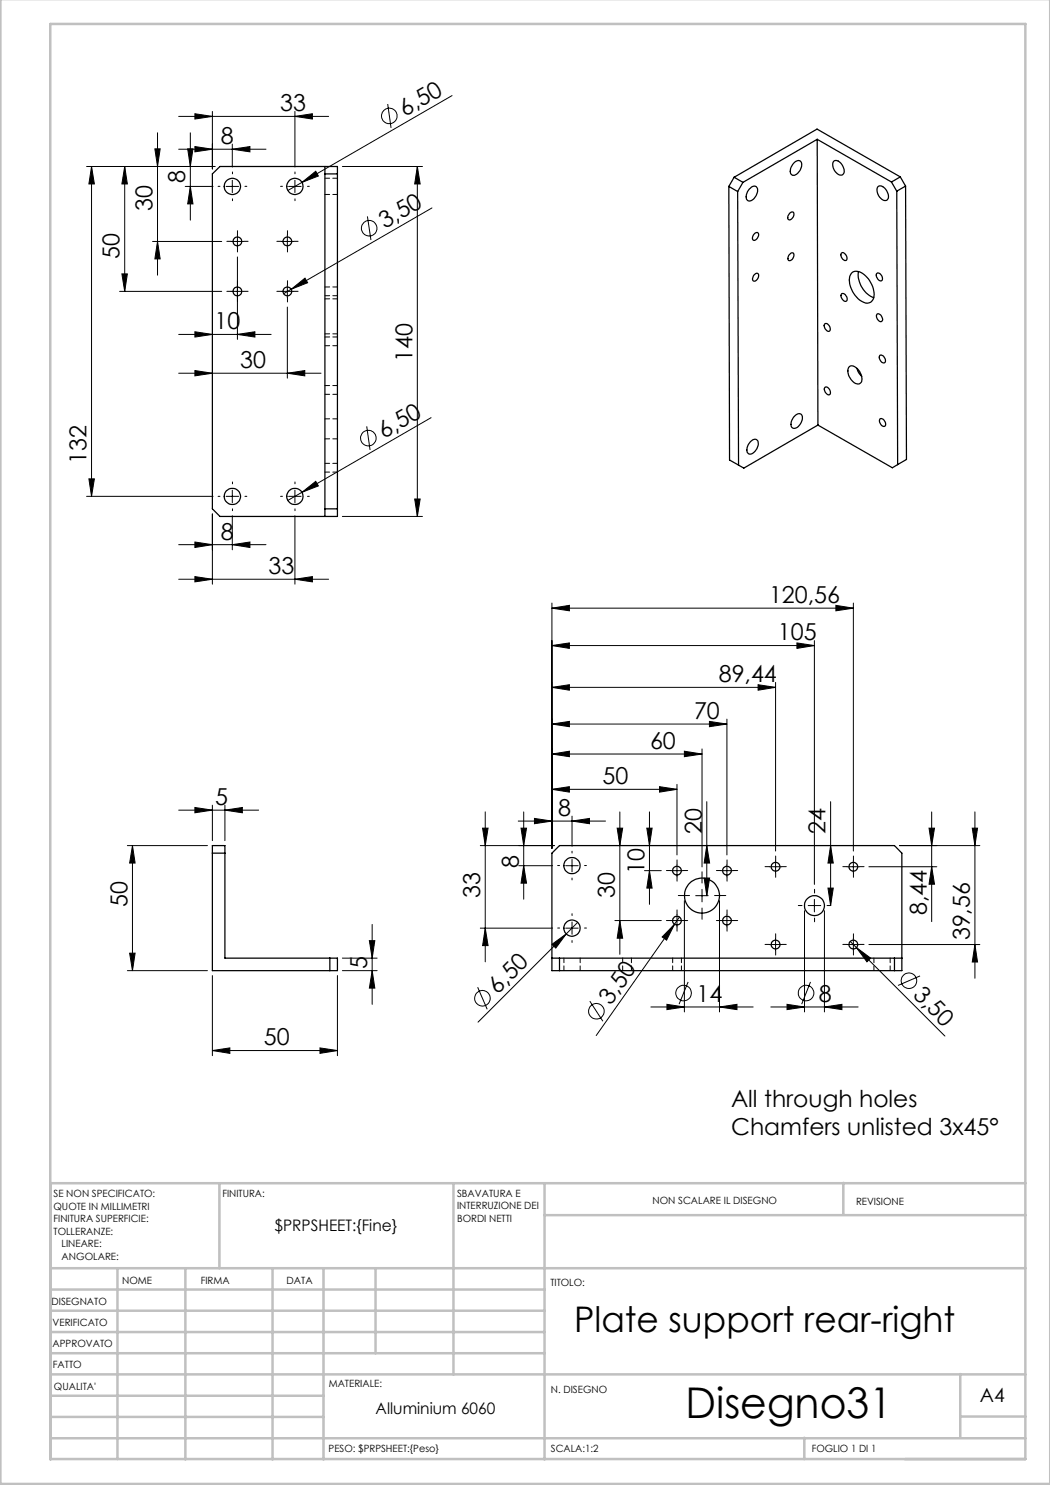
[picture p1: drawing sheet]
<svg xmlns="http://www.w3.org/2000/svg" width="210mm" height="297mm" viewBox="0 0 210 297" stroke-linecap="round" stroke-linejoin="round" font-family="sans-serif">
<g fill="none" stroke="#000" stroke-width=".2">
<path d="M90.4 19.1l-30 17.4M17.3 33.3h25.7M18.3 33.3v66M18.3 33.3l.6 3.5h-1.1zM24.9 33.3l.6 3.5h-1.1zM24.9 33.3v25M31 29.8h1l-.5 3.5zM31.5 26.6v28.4M35.7 29.8h17.5M35.7 23.3h30M37 37.3h5.6M37.5 29.8h1.1l-.5 3.5z"/>
<path d="M38.1 37.3l.5 3.5h-1.1zM38.1 26.6v17.4M39 29.3l3.5 .5-3.5 .6zM39 22.8l3.5 .5-3.5 .5zM42.5 22.3v11.5M45.2 37.3h2.5M46.5 36.1v2.4M46.5 29.8l3.5-.5v1.1zM46.5 28.8v4.6M57.7 37.3h2.5M59 36.1v2.4M59 23.3l3.5-.5v1z"/>
<path d="M59 22.3v11.1M60.4 36.5l2.7-2.2 .6 .9zM60.4 36.5l-2.8 1.6M68.5 33.3h16M77.5 20.8l.7 4.8M83.5 33.3l.5 3.5h-1.1zM83.5 33.3v70M23.9 58.3h20.4M24.4 54.8h1.1l-.6 3.5zM30.5 48.3h13.8M31.5 48.3l.5 3.5h-1zM46.2 58.3h2.5"/>
<path d="M46.2 48.3h2.5M47.5 47v2.5M47.5 51.4v16.5M56.2 58.3h2.5M56.2 48.3h2.5M57.5 47v2.5M57.5 57v2.5M58.2 57.9l2.8-2.3 .5 .9zM58.2 57.9l-1.5 .8M73.5 43.3l.7 4.7M86.4 41.6l-28.2 16.3M35.7 74.6h28.5"/>
<path d="M35.7 66.9h18.5M39 74.1l3.5 .5-3.5 .6zM39 66.4l3.5 .5-3.5 .5zM47.5 66.9l3.5-.5v1zM57.5 74.6l3.5-.5v1.1zM57.5 61.4v14.2M17.3 99.3h25.3M17.8 95.8h1.1l-.6 3.5zM45.2 99.3h2.5M46.5 98v2.5M57.7 99.3h2.5M59 98v2.5"/>
<path d="M60.4 98.5l2.7-2.2 .6 .9zM60.4 98.5l-2.8 1.6M73.3 85.3l.7 4.7M82.9 99.8h1.1l-.5 3.5zM86.2 83.5l-25.8 15M35.7 108.9h17.5M35.7 115.8h30M39 108.4l3.5 .5-3.5 .6zM39 115.3l3.5 .5-3.5 .6zM42.5 102.8v14M46.5 108.9l3.5-.5v1.1zM46.5 103.1v6.9"/>
<path d="M59 115.8l3.5-.5v1.1zM59 103.1v13.7M68.5 103.3h16M110.4 129.1l3.5-.5v1.1zM110.4 121.6l3.5-.5v1.1zM110.4 120.6v49M110.4 129.1h52.5M110.4 121.6h60.3M110.4 137.5l3.5-.6v1.1zM110.4 137.5h44.7M151.6 136.9l3.5 .6-3.5 .5zM155.1 136.5v33.7"/>
<path d="M159.4 128.6l3.5 .5-3.5 .6zM162.9 128.1v48.8M167.2 121.1l3.5 .5-3.5 .6zM170.7 120.6v49.6M110.4 157.9l3.5-.6v1.1zM110.4 157.9h25M110.4 150.8l3.5-.6v1.1zM110.4 144.8l3.5-.5v1zM110.4 150.8h30M110.4 144.8h35M131.9 157.3l3.5 .6-3.5 .5zM135.4 156.9v14.1"/>
<path d="M136.9 150.2l3.5 .6-3.5 .5zM140.4 149.8v23.6M141.9 144.3l3.5 .5-3.5 .5zM145.4 143.8v27.2M25.5 169.1h16M26.5 169.1l.5 3.5h-1.1zM26.5 169.1v25M35.7 162h16M39 161.5l3.5 .5-3.5 .6zM42.5 161v7.1M45 162l3.5-.5v1.1zM45 161v7.1"/>
<path d="M96.1 169.1h14.8M96.5 165.6h1.1l-.6 3.5zM97 162.4v30M103.6 164.2h17.5M103.8 173.1h6.7M104.2 165.6h1.1l-.6 3.5zM104.7 162.4v17.4M104.7 173.1l.6 3.5h-1.1zM106.9 163.7l3.5 .5-3.5 .5zM113.1 173.1h2.5M114.4 164.2l3.5-.5v1zM114.4 163.2v6.1"/>
<path d="M114.4 171.9v2.5M123.4 165.6h1.1l-.5 3.5zM124 162.4v28.4M128.9 174.1h3.4M129.4 165.6h1l-.5 3.5zM129.9 162.4v18.5M129.9 174.1l.5 3.5h-1zM134.1 174.1h2.5M135.4 172.9v2.5M139.1 179.1h2.5M140.4 177.9v2.5M140.8 175.6h1.1l-.5 3.5z"/>
<path d="M141.4 160.3v18.8M141.4 169.1l.5 3.5h-1.1zM144.1 174.1h2.5M145.4 172.9v2.5M153.8 173.4h2.6M155.1 172.1v2.5M162.9 179.9v2.5M165.6 177.6h1.1l-.6 3.5zM166.1 169.1l.6 3.5h-1.1zM166.1 160.3v20.8M169.4 173.4h2.5M170.7 172.1v2.5"/>
<path d="M173.8 173.4h13.6M179.9 169.1h16.1M185.8 165.6h1.1l-.6 3.5zM186.3 162.4v21.9M186.3 173.4l.6 3.4h-1.1zM194.5 165.6h1l-.5 3.5zM195 162.4v33.2M25.5 194.1h16M25.9 190.6h1.1l-.5 3.5zM42.5 195.1v16M67.5 195.1v16M68.5 194.1h6.9"/>
<path d="M68.5 191.6h6.9M73.9 188.1h1.1l-.6 3.5zM74.4 194.1l.6 3.5h-1.1zM74.4 184.9v16M95.5 197.4l1.9 4.5M96.1 185.6h14.4M97 185.6l.6 3.5h-1.1zM110.4 188.9l2.8-2.1-2 2.8zM113.1 185.6h2.5M113.2 186.8l-17.6 17.6M114.4 184.4v2.5M115.5 184.5l-2.3 2.3"/>
<path d="M123 184.1h9.3M124 184.1l.5 3.5h-1.1zM134.1 184.1h2.5M134.9 184.9l-1.6 3.1-.9-.6zM134.9 184.9l-15.7 22.2M135.4 182.9v2.5M135.9 183.4l-1 1.5M136.9 180.1v22.3M137.6 196.4l-1.8 4.4M143.9 180.1v22.3M144.1 184.1h2.5M145.4 182.9v2.5"/>
<path d="M153.8 188.9h2.6M155.1 187.6v2.5M160.9 182.1v20.3M161.6 181.1h2.5M162.1 196.4l-1.8 4.4M164.9 182.1v20.3M169.4 188.9h2.5M170 188.3l19 18.9M170.7 187.6v2.5M171.3 189.5l2.8 2.1-.7 .8zM173.8 188.9h22.2M184 195.2l-4.4 1.9"/>
<path d="M195 188.9l.5 3.5h-1zM42.5 210.1l3.5-.5v1.1zM42.5 210.1h25M64 209.6l3.5 .5-3.5 .6zM118 200.2l2.6 4.1M130.2 201.4h20.4M133.4 200.9l3.5 .5-3.5 .5zM143.9 201.4l3.5-.5v1zM154.2 201.4h17.4M157.4 200.9l3.5 .5-3.5 .5zM164.9 201.4l3.5-.5v1z"/>
<circle cx="77.9" cy="23.2" r="1.55"/>
<circle cx="73.8" cy="45.7" r="1.55"/>
<circle cx="73.7" cy="87.6" r="1.55"/>
<circle cx="96.5" cy="199.7" r="1.56"/>
<circle cx="136.7" cy="198.6" r="1.55"/>
<circle cx="161.2" cy="198.6" r="1.55"/>
<circle cx="181.8" cy="196.1" r="1.55"/>
<circle cx="119.3" cy="202.3" r="1.57"/>
</g>
<g fill="none" stroke="#000" stroke-width=".2" stroke-dasharray="15.2 1.3 1.3 1.3">
<path d="M44 37.3h-.4M46.5 39.8v.3M46.5 34.8v-.4M49 37.3h.4M56.5 37.3h-.4M59 39.8v.3M59 34.8v-.4M61.5 37.3h.4M46.2 48.3h-.8M46.2 58.3h-.8M47.5 49.5v.9M47.5 47v-.9"/>
<path d="M47.5 59.5v.9M47.5 57v-.9M48.7 48.3h.9M48.7 58.3h.9M56.2 58.3h-.8M56.2 48.3h-.8M57.5 59.5v.9M57.5 57v-.9M57.5 49.5v.9M57.5 47v-.9M58.7 58.3h.9M58.7 48.3h.9"/>
<path d="M44 99.3h-.4M46.5 96.8v-.4M49 99.3h.4M56.5 99.3h-.4M59 96.8v-.4M61.5 99.3h.4M46.5 101.8v.3M59 101.8v.3M111.9 173.1h-.4M114.4 170.6v-.4M114.4 175.6v.4M116.9 173.1h.4"/>
<path d="M134.2 174.1h-.9M135.4 172.9v-.9M135.4 175.4v.8M136.7 174.1h.8M137.9 179.1h-2.2M140.4 176.6v-2.2M142.9 179.1h2.3M144.2 174.1h-.9M145.4 172.9v-.9M145.4 175.4v.8M146.7 174.1h.8M153.9 173.3h-.9"/>
<path d="M155.1 172.1v-.9M155.1 174.6v.9M156.4 173.3h.9M162.9 178.6v-.7M169.4 173.3h-.8M170.7 172.1v-.9M170.7 174.6v.9M171.9 173.3h.9M111.9 185.6h-.4M114.4 183.1v-.4M114.4 188.1v.4M116.9 185.6h.4"/>
<path d="M134.2 184.1h-.9M135.4 182.9v-.9M135.4 185.4v.8M136.7 184.1h.8M140.4 181.6v2.3M144.2 184.1h-.9M145.4 182.9v-.9M145.4 185.4v.8M146.7 184.1h.8M153.9 188.9h-.9M155.1 187.6v-.8M155.1 190.1v.9"/>
<path d="M156.4 188.9h.9M160.4 181.1h-.7M162.9 183.6v.8M165.4 181.1h.8M169.4 188.9h-.8M170.7 187.6v-.8M170.7 190.1v.9M171.9 188.9h.9"/>
</g>
<g fill="none" stroke="#c0c0c0" stroke-width=".5">
<path d="M.1 -.1v296.9h209.9v-296.9M10.1 4.8h195v287h-195zM43.9 236.6v17M90.7 236.6v38.3M108.9 236.6v55.3M168.7 236.6v6.3M205.1 236.6h-195v55.3M10.1 253.6h195M10.1 257.9h98.8M23.5 253.6v38.2M37.1 253.6v38.3M54.5 253.6v38.3"/>
<path d="M64.7 253.6v38.3M75.1 253.6v17M108.9 243h96.2M10.1 270.6h98.8M10.1 266.4h98.8M10.1 262.1h98.8M10.1 279.1h54.6M10.1 274.9h195M192.1 274.8v12.7M10.1 287.7h195M10.1 283.4h54.6M160.9 287.5v4.3"/>
<path d="M192.1 283.3h13"/>
</g>
<g fill="#000">
<path d="M60.4 36.5l2.7-2.2 .6 .9zM58.2 57.9l2.8-2.3 .5 .9zM60.4 98.5l2.7-2.2 .6 .9zM110.4 188.9l2.8-2.1-2 2.8zM134.9 184.9l-1.6 3.1-.9-.6zM171.3 189.5l2.8 2.1-.7 .8z"/>
<path d="M38.1 37.3l.5 3.5h-1.1zM37.5 29.8h1.1l-.5 3.5zM24.4 54.8h1.1l-.6 3.5zM24.9 33.3l.6 3.5h-1.1z"/>
<path d="M39 29.3l3.5 .5-3.5 .6zM46.5 29.8l3.5-.5v1.1zM39 22.8l3.5 .5-3.5 .5zM59 23.3l3.5-.5v1zM39 66.4l3.5 .5-3.5 .5zM47.5 66.9l3.5-.5v1zM39 108.4l3.5 .5-3.5 .6zM46.5 108.9l3.5-.5v1.1zM39 115.3l3.5 .5-3.5 .6zM59 115.8l3.5-.5v1.1z"/>
<path d="M83.5 33.3l.5 3.5h-1.1zM82.9 99.8h1.1l-.5 3.5zM31 29.8h1l-.5 3.5zM31.5 48.3l.5 3.5h-1zM18.3 33.3l.6 3.5h-1.1zM17.8 95.8h1.1l-.6 3.5z"/>
<path d="M57.5 74.6l3.5-.5v1.1zM39 74.1l3.5 .5-3.5 .6z"/>
<path d="M110.4 150.8l3.5-.6v1.1zM136.9 150.2l3.5 .6-3.5 .5zM110.4 144.8l3.5-.5v1zM141.9 144.3l3.5 .5-3.5 .5zM110.4 137.5l3.5-.6v1.1zM151.6 136.9l3.5 .6-3.5 .5z"/>
<path d="M26.5 169.1l.5 3.5h-1.1zM25.9 190.6h1.1l-.5 3.5zM73.9 188.1h1.1l-.6 3.5zM74.4 194.1l.6 3.5h-1.1zM96.5 165.6h1.1l-.6 3.5zM97 185.6l.6 3.5h-1.1zM194.5 165.6h1l-.5 3.5zM195 188.9l.5 3.5h-1z"/>
<path d="M39 161.5l3.5 .5-3.5 .6zM45 162l3.5-.5v1.1zM133.4 200.9l3.5 .5-3.5 .5zM143.9 201.4l3.5-.5v1zM157.4 200.9l3.5 .5-3.5 .5zM164.9 201.4l3.5-.5v1z"/>
<path d="M104.7 173.1l.6 3.5h-1.1zM104.2 165.6h1.1l-.6 3.5zM129.9 174.1l.5 3.5h-1zM129.4 165.6h1l-.5 3.5zM124 184.1l.5 3.5h-1.1zM123.4 165.6h1.1l-.5 3.5zM186.3 173.4l.6 3.4h-1.1zM185.8 165.6h1.1l-.6 3.5zM165.6 177.6h1.1l-.6 3.5zM166.1 169.1l.6 3.5h-1.1zM140.8 175.6h1.1l-.5 3.5zM141.4 169.1l.5 3.5h-1.1z"/>
<path d="M114.4 164.2l3.5-.5v1zM106.9 163.7l3.5 .5-3.5 .5zM131.9 157.3l3.5 .6-3.5 .5zM110.4 157.9l3.5-.6v1.1zM159.4 128.6l3.5 .5-3.5 .6zM110.4 129.1l3.5-.5v1.1zM167.2 121.1l3.5 .5-3.5 .6zM110.4 121.6l3.5-.5v1.1z"/>
<path d="M42.5 210.1l3.5-.5v1.1zM64 209.6l3.5 .5-3.5 .6z"/>
</g>
<g fill="none" stroke="#000" stroke-width=".25">
<path d="M42.5 34.8l1.5-1.5h23.5v70h-23.5l-1.5-1.5zM65 33.3v70M65 34.8h2.5M145.8 37.3l.1 54.7 2.9 1.6 14.8-8.6M145.8 37.3l1.7 1M146.8 35.5l1.8 1M146.8 35.5l-1 1.8M147.5 38.3l.2 54.7M148.6 36.5l-1.1 1.8M149.9 37.8a.93 .93 0 0 1 1.5-.2 2.22 2.22 0 0 1-1.5 2.6 .88 .88 0 0 1-.6-1.3zM158.9 32.5a.81 .81 0 0 1 1-.3 .81 .81 0 0 1 .4 1 2.18 2.18 0 0 1-1.8 1.9 1.41 1.41 0 0 1 0-2.2zM163.4 27.9l14.9 8.5"/>
<path d="M163.4 27.9l-14.8 8.6M163.4 27.9l.2 57.1M166.8 32.2a1.4 1.4 0 0 1 1.8 1.1 1.1 1.1 0 0 1-.3 1.7 2.01 2.01 0 0 1-1.5-2.8zM175.6 37.3a1.4 1.4 0 0 1 1.8 1.1 1.1 1.1 0 0 1-.3 1.7 2.01 2.01 0 0 1-1.5-2.8zM178.3 36.4l1.1 1.8M179.4 38.2l.1 54.7M180.1 35.4l-16.7-9.6-16.6 9.7M180.1 35.4l-1.8 1M180.1 35.4l1 1.8M181.1 37.2l-1.7 1M181.1 37.2l.2 54.7-1.8 1M150.8 55a.5 .5 0 0 1 .7-.4 .5 .5 0 0 1 .2 .8 .82 .82 0 0 1-1.1 .7l-.1-.3z"/>
<path d="M150.9 46.7a.5 .5 0 0 1 .8-.1 .5 .5 0 0 1-.1 .8 .62 .62 0 0 1-.4 .6 .62 .62 0 0 1-.7-.2l.1-.7zM157.9 50.9a.51 .51 0 0 1 .7-.3 .51 .51 0 0 1 .1 .9 .64 .64 0 0 1-.4 .5 .64 .64 0 0 1-.7-.1v-.4zM158 42.6a.46 .46 0 0 1 .6-.2 .46 .46 0 0 1 .1 .7 .83 .83 0 0 1-1.1 .7v-.4zM168.2 50.7a.9 .9 0 0 1 1.2 1 .49 .49 0 0 1-.5 .4 .49 .49 0 0 1-.4-.4l-.3-.3zM168.3 58.7a1 1 0 0 1 .9 1.6 1.06 1.06 0 0 1-.9-1.6zM170.3 54.6a2.05 2.05 0 0 1 2.8 .6 4.8 4.8 0 0 1 1.6 4.6 1.52 1.52 0 0 1-2.5 .4 5.1 5.1 0 0 1-2.2-5.1zM171.7 54.3a5.1 5.1 0 0 0 3 5.2M175.3 54.7a.91 .91 0 0 1 1.2 1.1 .49 .49 0 0 1-.5 .4 .49 .49 0 0 1-.5-.4l-.2-.6zM165 64.7a.97 .97 0 0 1 .9 .5 .97 .97 0 0 1-.1 1 1.02 1.02 0 0 1-.8-1.5zM165 77.4a.97 .97 0 0 1 .9 .5 .97 .97 0 0 1 0 1 1.02 1.02 0 0 1-.9-1.5zM169.9 73.3a1.63 1.63 0 0 1 2 1 1.73 1.73 0 0 1 0 2.4 2.2 2.2 0 0 1-2.2-1.9l-.1-.9zM171.4 73.7l.3 .8 .6 .8"/>
<path d="M175.4 62.8a1.03 1.03 0 0 1 1 1.4 .94 .94 0 0 1-1.1-1.2zM176 71a1 1 0 0 1 .9 1.6 1.06 1.06 0 0 1-.9-1.6zM150 88.4a.93 .93 0 0 1 1.6-.2 2.22 2.22 0 0 1-1.6 2.6 1.17 1.17 0 0 1-.4-1.9zM158.8 83.3a.93 .93 0 0 1 1.6-.2 2.08 2.08 0 0 1-1.8 2.6 1.39 1.39 0 0 1 0-2.2zM163.6 85l14.9 8.6 1-.7M176 83.7a1 1 0 0 1 .9 1.6 1.06 1.06 0 0 1-.9-1.6zM65 101.8h2.5M42.5 170.6h2.5M42.5 169.1h2.5v22.5h22.5v2.5h-25zM110.4 170.6l1.5-1.5h67l1.5 1.5v23.5h-70zM66 191.6v2.5M110.4 191.6h70"/>
<path d="M111.9 191.6v2.5M178.9 191.6v2.5"/>
<circle cx="46.5" cy="37.3" r="1.63"/>
<circle cx="59" cy="37.3" r="1.62"/>
<circle cx="47.5" cy="48.3" r=".87"/>
<circle cx="47.5" cy="58.3" r=".88"/>
<circle cx="57.5" cy="48.3" r=".88"/>
<circle cx="57.5" cy="58.3" r=".89"/>
<circle cx="46.5" cy="99.3" r="1.63"/>
<circle cx="59" cy="99.3" r="1.62"/>
<circle cx="114.4" cy="173.1" r="1.62"/>
<circle cx="135.4" cy="174.1" r=".88"/>
<circle cx="140.4" cy="179.1" r="3.5"/>
<circle cx="145.4" cy="174.1" r=".89"/>
<circle cx="155.1" cy="173.4" r=".88"/>
<circle cx="170.7" cy="173.4" r=".88"/>
<circle cx="114.4" cy="185.6" r="1.62"/>
<circle cx="135.4" cy="184.1" r=".86"/>
<circle cx="145.4" cy="184.1" r=".87"/>
<circle cx="155.1" cy="188.9" r=".88"/>
<circle cx="162.9" cy="181.1" r="2"/>
<circle cx="170.7" cy="188.9" r=".88"/>
</g>
<g fill="none" stroke="#000" stroke-width=".2" stroke-dasharray="1.3 .6" stroke-dashoffset=".3">
<path d="M65 38.9h2.5M67.5 35.6h-2.5M65 59.1h2.5M67.5 57.4h-2.5M67.5 59.8h-2.5M65 78.9h2.5M65 69.1h2.5M65 66.8h2.5M67.5 77.1h-2.5M67.5 67.4h-2.5M65 94.4h2.5M65 87.8h2.5"/>
<path d="M67.5 92.7h-2.5M67.5 83.8h-2.5M112.8 191.6v2.5M116 194.1v-2.5M124.5 191.6v2.5M126.3 194.1v-2.5M134.5 191.6v2.5M136.3 194.1v-2.5M174.8 191.6v2.5M178 194.1v-2.5"/>
</g>
<text font-size="8.5" x="137.1" y="283.5">Disegno31</text>
<text font-size="7.1" x="114.8" y="266.4">Plate support rear-right</text>
<g font-size="4.7">
<text x="56" y="22.3">33</text>
<text x="81" y="23.4" transform="rotate(-30 81 23.4)">6,50</text>
<text x="44.2" y="28.8">8</text>
<text x="37.1" y="36.6" transform="rotate(-90 37.1 36.6)">8</text>
<text x="30.5" y="42.2" transform="rotate(-90 30.5 42.2)">30</text>
<text x="76.9" y="45.8" transform="rotate(-30 76.9 45.8)">3,50</text>
<text x="23.9" y="51.8" transform="rotate(-90 23.9 51.8)">50</text>
<text x="42.9" y="65.9">10</text>
<text x="48.1" y="73.6">30</text>
<text x="82.5" y="72.4" transform="rotate(-90 82.5 72.4)">140</text>
<text x="76.8" y="87.8" transform="rotate(-30 76.8 87.8)">6,50</text>
<text x="17.3" y="92.9" transform="rotate(-90 17.3 92.9)">132</text>
<text x="44.2" y="107.9">8</text>
<text x="53.7" y="114.8">33</text>
<text x="153.8" y="120.6">120,56</text>
<text x="155.6" y="128.1">105</text>
<text x="143.7" y="136.5">89,44</text>
<text x="138.8" y="143.8">70</text>
<text x="130" y="149.8">60</text>
<text x="43" y="161">5</text>
<text x="120.5" y="156.8">50</text>
<text x="111.7" y="163.2">8</text>
<text x="140.4" y="166.8" transform="rotate(-90 140.4 166.8)">20</text>
<text x="165.1" y="166.8" transform="rotate(-90 165.1 166.8)">24</text>
<text x="103.8" y="173.6" transform="rotate(-90 103.8 173.6)">8</text>
<text x="96.1" y="179.5" transform="rotate(-90 96.1 179.5)">33</text>
<text x="123" y="179.5" transform="rotate(-90 123 179.5)">30</text>
<text x="128.9" y="174.8" transform="rotate(-90 128.9 174.8)">10</text>
<text x="25.5" y="181.3" transform="rotate(-90 25.5 181.3)">50</text>
<text x="185.4" y="183" transform="rotate(-90 185.4 183)">8,44</text>
<text x="194" y="188.1" transform="rotate(-90 194 188.1)">39,56</text>
<text x="73.4" y="193.8" transform="rotate(-90 73.4 193.8)">5</text>
<text x="99.5" y="199" transform="rotate(-45 99.5 199)">6,50</text>
<text x="122.2" y="201.1" transform="rotate(-55 122.2 201.1)">3,50</text>
<text x="139.3" y="200.3">14</text>
<text x="163.8" y="200.3">8</text>
<text x="182.4" y="199.2" transform="rotate(45 182.4 199.2)">3,50</text>
<text x="52.8" y="209.1">50</text>
<text x="146.2" y="221.5">All through holes</text>
<text x="146.2" y="227">Chamfers unlisted 3x45°</text>
</g>
<text font-size="3.9" x="196" y="280.4">A4</text>
<g font-size="3.2">
<text x="54.9" y="246.3">$PRPSHEET:{Fine}</text>
<text x="75.1" y="282.8">Alluminium 6060</text>
</g>
<g font-size="2">
<text x="10.7" y="239.5">SE NON SPECIFICATO:</text>
<text x="44.5" y="239.5">FINITURA:</text>
<text x="91.4" y="239.4">SBAVATURA E</text>
<text x="10.7" y="242">QUOTE IN MILLIMETRI</text>
<text x="10.7" y="244.5">FINITURA SUPERFICIE:</text>
<text x="91.4" y="241.9">INTERRUZIONE DEI</text>
<text x="91.4" y="244.4">BORDI NETTI</text>
<text x="130.5" y="240.8">NON SCALARE IL DISEGNO</text>
<text x="171.2" y="241">REVISIONE</text>
<text x="10.7" y="247">TOLLERANZE:</text>
<text x="12.3" y="249.5">LINEARE:</text>
<text x="12.3" y="252">ANGOLARE:</text>
<text x="24.4" y="256.9">NOME</text>
<text x="40.1" y="256.8">FIRMA</text>
<text x="57.3" y="256.8">DATA</text>
<text x="110.1" y="257.1">TITOLO:</text>
<text x="10.3" y="260.9">DISEGNATO</text>
<text x="10.5" y="269.3">APPROVATO</text>
<text x="10.5" y="265.2">VERIFICATO</text>
<text x="10.6" y="273.6">FATTO</text>
<text x="10.8" y="278">QUALITA'</text>
<text x="65.8" y="277.4">MATERIALE:</text>
<text x="110.2" y="278.5">N. DISEGNO</text>
<text x="65.7" y="290.4">PESO: $PRPSHEET:{Peso}</text>
<text x="110.2" y="290.5">SCALA:1:2</text>
<text x="162.4" y="290.4">FOGLIO 1 DI 1</text>
</g>
</svg>
